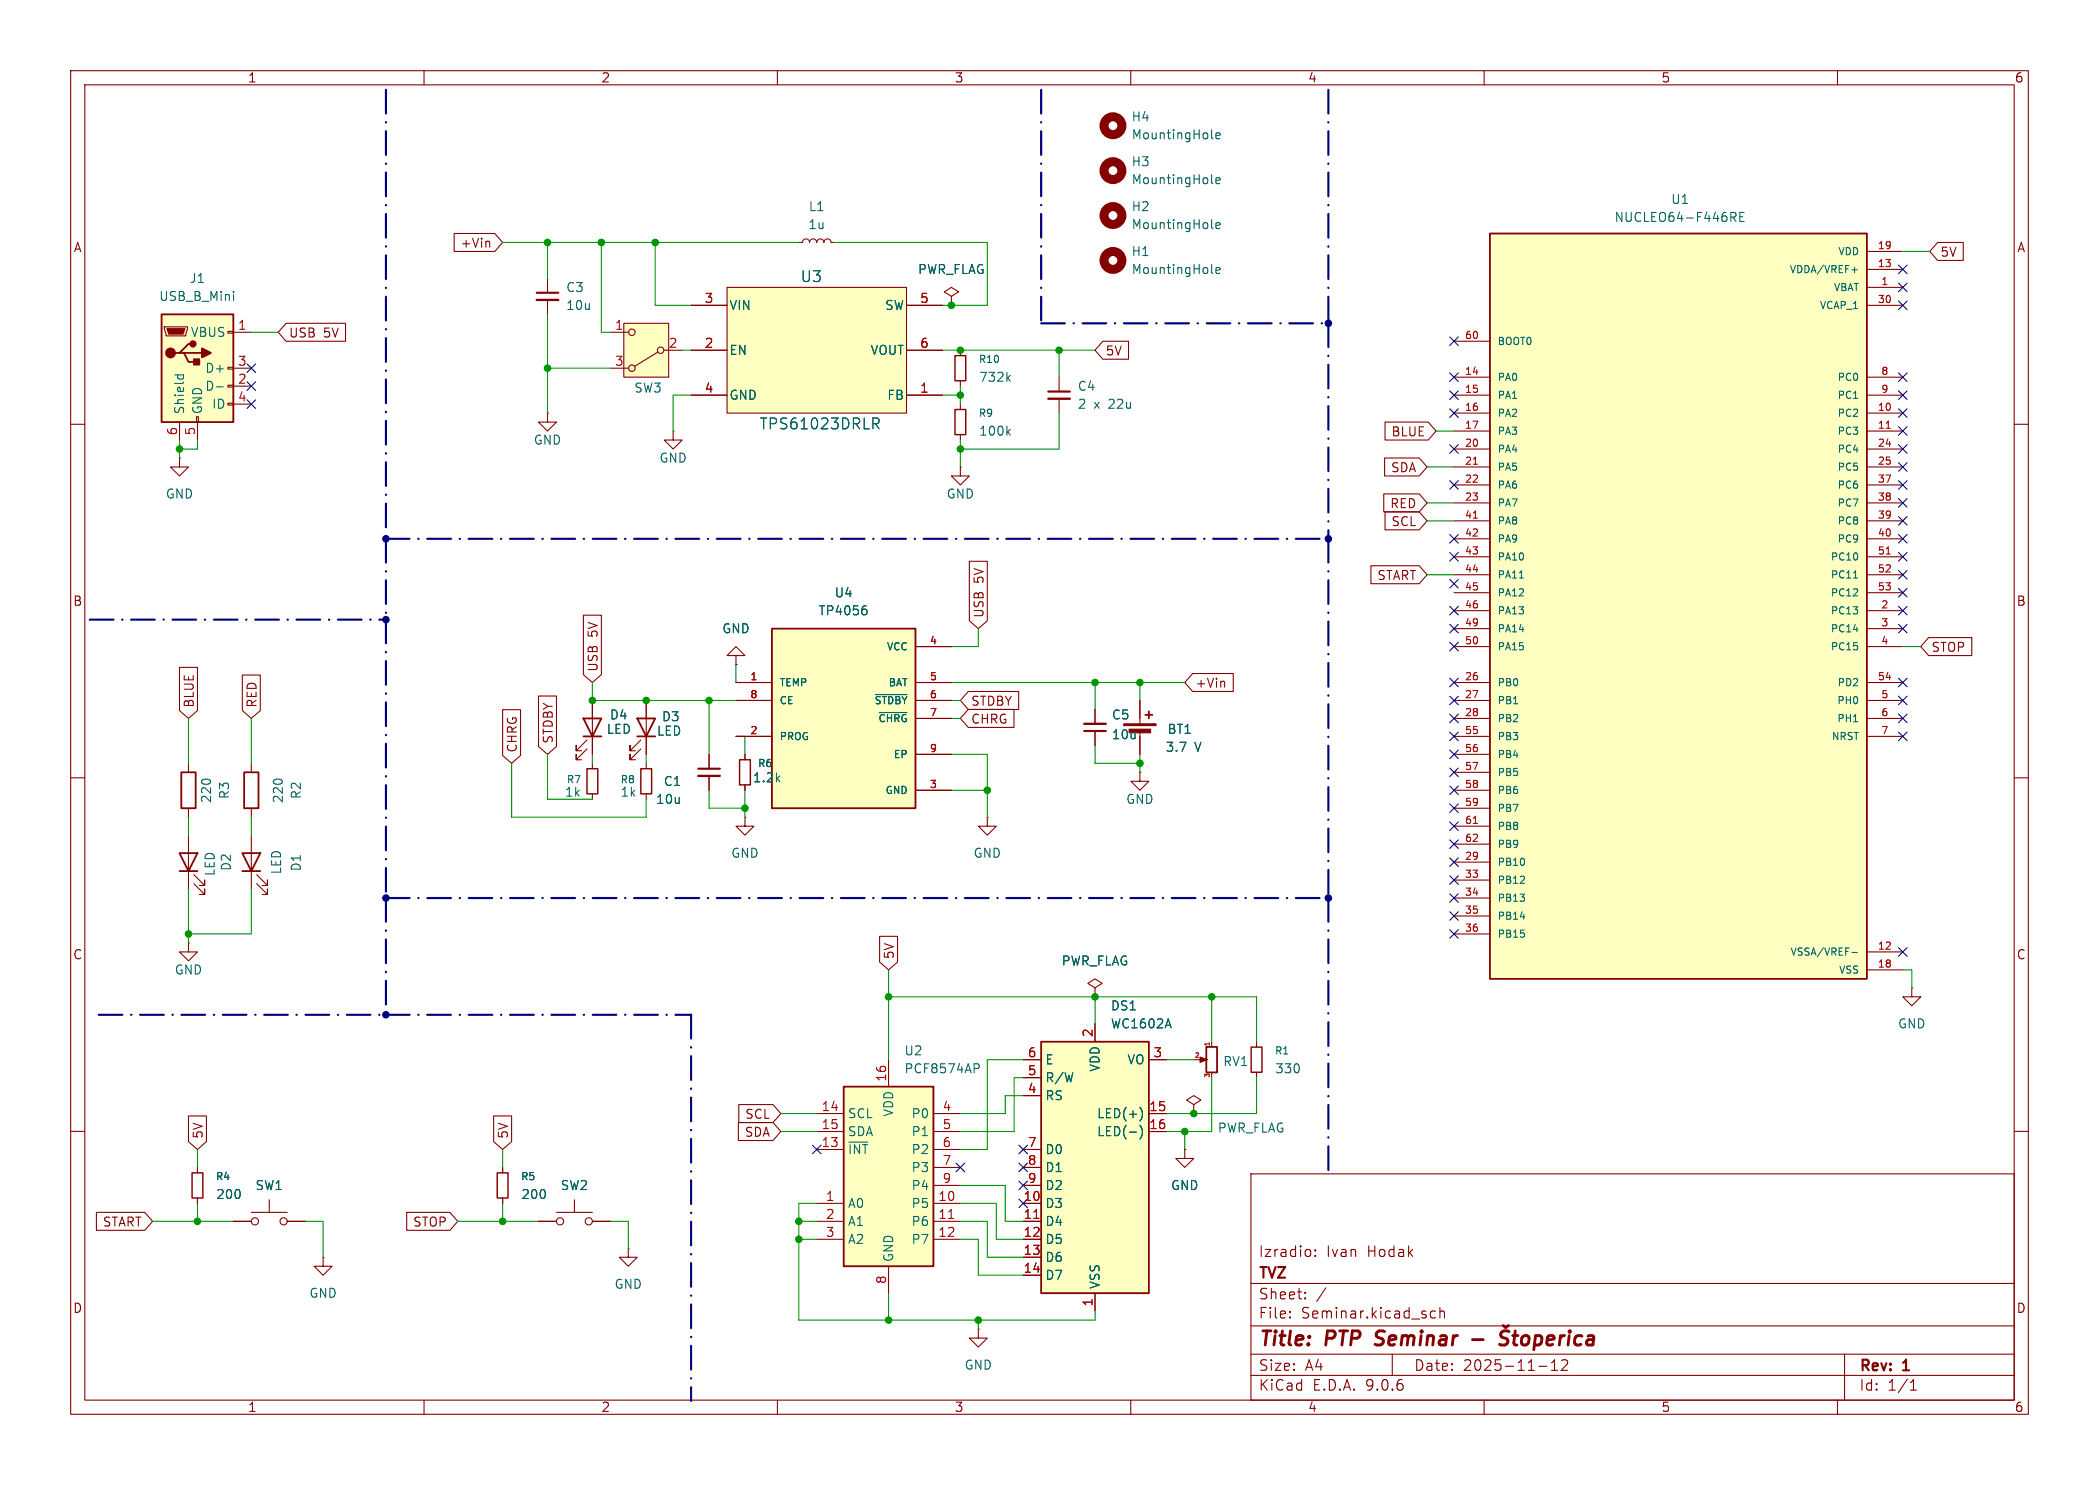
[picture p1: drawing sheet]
<svg xmlns="http://www.w3.org/2000/svg" width="297mm" height="210mm" viewBox="0 0 297 210" stroke-linecap="round" stroke-linejoin="round" font-family="sans-serif">
<g fill="none" stroke="#840000" stroke-width=".15">
<path d="M10 10h277v190h-277zM12 12h273v186h-273zM60 10v2M110 10v2M160 10v2M210 10v2M260 10v2M135.9 57.2v.7M10 60h2M135.9 61.5v.7M285 60h2M161.3 99.1v3.3"/>
<path d="M10 110h2M91.4 108v.7M91.4 112.3v.7M105.4 115.6v1.2h1.3l-1.3 1.3-1.3-1.3h1.3M105.4 115.6h.1M105.4 106.7v.7M105.4 111v.8M161.3 109.2v1.3h-1.3l1.3 1.3 1.3-1.3h-1.3M161.3 109.2h.1M161.3 103.4v3.3M285 110h2M177.8 147.3v.8"/>
<path d="M177.8 151.6v.8M10 160h2M177 166h108v32h-108zM185.4 176.8l.1 .2-.1 .6M186.1 177.6h.1l-.1 .1M186.1 177.6h-.1l.1 .1M186.1 176.8v.1M186.1 177.6v.1M186.1 176.8h.1l-.1 .1M186.1 176.8h-.1l.1 .1M285 160h2M60 198v2"/>
<path d="M110 198v2M160 198v2M177 194.5h108M177 191.5h108M177 187.5h108M177 181.5h108M182.5 186.3h.1l-.1 .1M182.5 186.3v.1M182.5 185.5v.1M182.5 185.5h.1l-.1 .1M184.7 183.6v.1M184.7 183.6h-.1l.1 .1"/>
<path d="M184.7 182.8v.1M184.7 182.8h-.1l.1 .1M187.6 182.1l-1.3 2M197 191.5v3M203.1 185.5l-.4-.1-.3 .3v.4l.1 .2 .2 .1 .4-.1M203.7 185.5a.37 .37 0 0 1 .7 .1v.8M203.7 184.9v1.5M210 198v2M217.7 193.2h1.2M219.5 193.8h.9M219.5 192.7l.5-.4v1.5M221 192.4l.2-.1 .5 .1a.41 .41 0 0 1 0 .5l-.8 .9h.9"/>
<path d="M260 198v2M261 191.5v6.5M270.3 196.6h.9M270.3 195.5l.4-.4v1.5"/>
</g>
<g fill="none" stroke="#840000" stroke-width=".4">
<path d="M194.6 190.1l.2 .1M194.9 188.4l-.2 .2 .1 .4M208.3 189.4h1.6M212.7 187.4l.3 .3 .5-.3M213.5 188.3a.85 .85 0 0 0-1 .1 .45 .45 0 0 0 .2 .8l.3 .1a.49 .49 0 0 1 .4 .5 .49 .49 0 0 1-.5 .4l-.7-.1M214 188.9h.8M214.4 188.2l-.2 1.7 .1 .2 .3 .1M215.4 189.1a.52 .52 0 0 1 .6-.2 .52 .52 0 0 1 .4 .4l-.1 .5a.55 .55 0 0 1-.5 .4 .55 .55 0 0 1-.5-.4zM217.3 189l.2-.1 .5 .1 .2 .3-.1 .5a.66 .66 0 0 1-1 .3M217.3 188.9l-.3 2M218.9 189.5l1-.1-.1-.4-.1-.1-.6 .1-.1 .2-.1 .7v.2l.2 .1 .6-.1M220.8 188.9l-.2 1.3"/>
<path d="M221.4 188.9a.59 .59 0 0 0-.6 .4M222 188.9l-.1 1.3M222.1 188.2l-.1 .1 .1 .1M222.1 188.2l.1 .1-.1 .1M222.1 188.2v.2M223.8 189a.66 .66 0 0 0-1 .3v.5l.1 .3 .2 .1 .6-.1M224.7 189l.2-.1 .6 .1v.2l-.1 1M225.5 189.4h-.7a.4 .4 0 0 0-.3 .4 .4 .4 0 0 0 .2 .4l.7-.1"/>
</g>
<path d="M135.1 57.9h1.6v3.6h-1.6zM90.7 108.7h1.5v3.6h-1.5zM104.6 107.4h1.6v3.6h-1.6zM177 148.1h1.6v3.5h-1.6z" fill="none" stroke="#840000" stroke-width=".2"/>
<path d="M142.6 61.1l.4 .4M143 60.7l-.5 .5" fill="none" stroke="#006464" stroke-width=".15"/>
<g fill="#840000" stroke="#840000" stroke-width=".15">
<path d="M159 102.4h4.6v.2h-4.6z"/>
<path d="M159.8 103.1h3v.5h-3z"/>
</g>
<path d="M162.1 101.1h1M162.6 100.6v1" fill="none" stroke="#840000" stroke-width=".25"/>
<path d="M88.3 45.7h6.3v7.6h-6.3z" fill="#ffffc2"/>
<g fill="none" stroke="#840000" stroke-width=".15">
<path d="M86.4 52.1h2.5M86.4 47h2.5M88.3 45.7h6.3v7.6h-6.3zM93.1 49.8l-3.3 2M94 49.5h2.5M91.4 99.1v7.6M90.7 105.9l-1.5 1.5v-.7v.7h.7M90.7 104.6l-1.5 1.6v-.8v.8h.7M168.9 156.2l1-.6-1-.7-1 .7 1 .6v1.3M168.9 157.5h.1M168.9 149.9h1M171.4 147.3v.7"/>
<path d="M171.4 151.8v.6"/>
<circle cx="89.4" cy="47" r=".46"/>
<circle cx="89.4" cy="52.1" r=".46"/>
<circle cx="93.5" cy="49.5" r=".46"/>
</g>
<path d="M90.2 101.6h2.5l-1.3 2.5zM90.2 104.1h2.5M170.7 148.1h1.5v3.6h-1.5z" fill="none" stroke="#840000" stroke-width=".25"/>
<circle cx="157.5" cy="30.5" r="1.27" fill="none" stroke="#840000" stroke-width="1.3"/>
<path d="M171.4 32.1l.2 .2M172 31.9l.6-.1v-.3h-.4l-.2 .2 .1 .6h.5" fill="none" stroke="#006464" stroke-width=".15"/>
<path d="M169.8 149.5l1 .4h-.2h.2l-1 .3z" fill="#840000" stroke="#840000" stroke-width=".15"/>
<path d="M171.1 147.5v.3" fill="none" stroke="#a90000" stroke-width=".15"/>
<path d="M119.4 153.7h12.7v25.4h-12.7z" fill="#ffffc2"/>
<path d="M82.5 101.6h2.6l-1.3 2.5zM82.5 104.1h2.6M119.4 153.7h12.7v25.4h-12.7z" fill="none" stroke="#840000" stroke-width=".25"/>
<g fill="none" stroke="#840000" stroke-width=".15">
<path d="M83.8 99.1v7.6M83.1 105.9l-1.6 1.5v-.7v.7h.8M83.1 104.6l-1.6 1.6v-.8v.8h.8M139.7 115.6v1.2h1.3l-1.3 1.3-1.3-1.3h1.3M139.7 115.6h.1M154.9 100.3v2.1M154.9 103.4v2M154.9 139.7l1.1-.6-1.1-.7-1 .7 1 .6v1.3M115.6 157.5h3.8M125.7 149.9v3.8M132.1 157.5h3.8M154.9 141h.1"/>
<path d="M71.1 165.1v.8M71.1 169.4v.8M76.2 172.7h2.5M78.7 171.5h5.1M81.3 169.7v1.8M83.8 172.7h2.6M88.9 176.5v1.3h1.3l-1.3 1.3-1.3-1.3h1.3M88.9 176.5h.1M115.6 160h3.8M115.6 162.6h3.8M115.6 170.2h3.8M115.6 172.7h3.8"/>
<path d="M115.6 175.3h3.8M125.7 179.1v3.8M132.1 160h3.8M132.1 162.6h3.8M132.1 170.2h3.8M132.1 172.7h3.8M132.1 175.3h3.8M132.1 165.1h3.8M132.1 167.6h3.8M138.4 188v1.2h1.3l-1.3 1.3-1.2-1.3h1.2M138.4 188h.1"/>
<circle cx="79.2" cy="172.7" r=".51"/>
<circle cx="83.3" cy="172.7" r=".51"/>
</g>
<path d="M134.2 172.3h.8" fill="none" stroke="#a90000" stroke-width=".15"/>
<path d="M137.8 150.4h.5l.3 .3-.2 .3-.6 .1" fill="none" stroke="#006464" stroke-width=".15"/>
<path d="M70.4 165.9h1.5v3.5h-1.5z" fill="none" stroke="#840000" stroke-width=".2"/>
<path d="M153.4 103.4h3.1" fill="none" stroke="#840000" stroke-width=".3"/>
<path d="M153.4 102.4h3.1" fill="none" stroke="#840000" stroke-width=".33"/>
<path d="M147.3 147.3h15.3v35.6h-15.3z" fill="#ffffc2"/>
<path d="M147.3 147.3h15.3v35.6h-15.3z" fill="none" stroke="#840000" stroke-width=".25"/>
<g fill="none" stroke="#840000" stroke-width=".15">
<path d="M135.9 49.5v.8M135.9 53.8v.8M149.9 53.3v2.1M149.9 56.4v2M83.8 108v.7M83.8 112.3v.7M270.5 139.7v1.3h1.3l-1.3 1.2-1.3-1.2h1.3M270.5 139.7h.1M144.8 149.9h2.5M144.8 152.4h2.5M144.8 154.9h2.5M154.9 144.8v2.5"/>
<path d="M162.6 149.9h2.5M162.6 157.5h2.5M27.9 165.1v.8M27.9 169.4v.8M33 172.7h2.6M35.6 171.5h5M38.1 169.7v1.8M40.6 172.7h2.6M45.7 177.8v1.3h1.3l-1.3 1.2-1.3-1.2h1.3M45.7 177.8h.1M144.8 162.6h2.5M144.8 165.1h2.5"/>
<path d="M144.8 167.6h2.5M144.8 170.2h2.5M144.8 172.7h2.5M144.8 175.3h2.5M144.8 177.8h2.5M162.6 160h2.5M167.6 162.6v1.2h1.3l-1.3 1.3-1.2-1.3h1.2M167.6 162.6h.1M144.8 180.3h2.5M154.9 182.9v2.5"/>
<circle cx="36.1" cy="172.7" r=".51"/>
<circle cx="40.1" cy="172.7" r=".51"/>
</g>
<path d="M146.3 172.3h.7" fill="none" stroke="#a90000" stroke-width=".15"/>
<path d="M171.4 38.5l.2 .2M172 38.3l.6-.2v-.2l-.4-.1-.2 .2 .1 .6h.5M142.6 53.4l.4 .5M143 53.1l-.5 .5M161.3 156.6a1.46 1.46 0 0 1 0 1.9M161.3 159.1a1.46 1.46 0 0 1 0 2" fill="none" stroke="#006464" stroke-width=".15"/>
<path d="M135.1 50.3h1.6v3.5h-1.6zM83.1 108.7h1.5v3.6h-1.5zM27.2 165.9h1.5v3.5h-1.5z" fill="none" stroke="#840000" stroke-width=".2"/>
<circle cx="157.5" cy="36.8" r="1.27" fill="none" stroke="#840000" stroke-width="1.3"/>
<path d="M148.3 55.4h3.1" fill="none" stroke="#840000" stroke-width=".3"/>
<path d="M148.3 56.4h3.1" fill="none" stroke="#840000" stroke-width=".33"/>
<path d="M109.2 88.9h20.3v25.4h-20.3z" fill="#ffffc2"/>
<path d="M109.2 88.9h20.3v25.4h-20.3zM25.7 109.2h2v5.1h-2zM34.5 109.2h2.1v5.1h-2.1zM25.4 120.7h2.5l-1.2 2.5zM25.4 123.2h2.5M34.3 120.7h2.5l-1.2 2.5zM34.3 123.2h2.5" fill="none" stroke="#840000" stroke-width=".25"/>
<g fill="none" stroke="#840000" stroke-width=".15">
<path d="M134.6 41.9l1-.6-1-.7-1 .7 1 .6v1.3M134.6 43.2h.1M104.1 92.7h1.3l-1.3-1.3-1.2 1.3h1.2v1.3M104.1 94h.1M104.1 96.5h5.1M104.1 99.1h5.1M129.5 96.5h5.1M129.5 99.1h5.1M129.5 91.4h5.1M26.7 108v1.2M26.7 114.3v1.3M26.7 118.1v7.6"/>
<path d="M35.6 108v1.2M35.6 114.3v1.3M35.6 118.1v7.6M104.1 104.1h5.1M129.5 101.6h5.1M129.5 106.7h5.1M129.5 111.8h5.1M26.7 133.4v1.2h1.2l-1.2 1.3-1.3-1.3h1.3M26.7 133.4h.1M27.4 125l1.6 1.5v-.8v.8h-.8M27.4 123.7l1.6 1.5v-.7v.7h-.8M36.3 125l1.5 1.5v-.8v.8h-.7"/>
<path d="M36.3 123.7l1.5 1.5v-.7v.7h-.7"/>
</g>
<path d="M171.4 19.4l.2 .2M172 19.2l.6-.1v-.3h-.4l-.2 .2 .1 .6h.5M171.4 25.8l.2 .2M172 25.6l.6-.2v-.2l-.4-.1-.2 .2 .1 .6h.5M122.3 85.7h.3M122.4 86.2l.3 .2v.3l-.3 .2M123.9 98.2h4.4M124.4 100.8h3.9" fill="none" stroke="#006464" stroke-width=".15"/>
<g fill="none" stroke="#840000" stroke-width="1.3">
<circle cx="157.5" cy="17.8" r="1.27"/>
<circle cx="157.5" cy="24.1" r="1.27"/>
</g>
<path d="M210.8 33h53.4v105.4h-53.4z" fill="#ffffc2"/>
<path d="M210.8 33h53.4v105.4h-53.4z" fill="none" stroke="#840000" stroke-width=".25"/>
<g fill="none" stroke="#840000" stroke-width=".15">
<path d="M113 34.3h.5a.51 .51 0 0 1 .5-.5 .51 .51 0 0 1 .6 .5 .51 .51 0 0 1 .5-.5 .51 .51 0 0 1 .5 .5 .51 .51 0 0 1 .5-.5 .51 .51 0 0 1 .5 .5 .51 .51 0 0 1 .5-.5 .51 .51 0 0 1 .5 .5h.5M264.2 35.6h5M264.2 38.1h5M77.5 58.4v1.3h1.2l-1.2 1.3-1.3-1.3h1.3M77.5 58.4h.1M205.7 48.3h5.1M205.7 53.3h5.1M205.7 55.9h5.1M205.7 58.4h5.1M264.2 40.6h5M264.2 43.2h5M264.2 53.3h5"/>
<path d="M264.2 55.9h5M264.2 58.4h5M95.2 61v1.2h1.3l-1.3 1.3-1.2-1.3h1.2M95.2 61h.1M205.7 61h5.1M205.7 63.5h5.1M205.7 66h5.1M205.7 68.6h5.1M205.7 71.1h5.1M205.7 73.7h5.1M205.7 76.2h5.1M205.7 78.7h5.1"/>
<path d="M264.2 61h5M264.2 63.5h5M264.2 66h5M264.2 68.6h5M264.2 71.1h5M264.2 73.7h5M264.2 76.2h5M264.2 78.7h5M205.7 81.3h5.1M205.7 83.8h5.1M205.7 86.4h5.1M205.7 88.9h5.1"/>
<path d="M205.7 91.4h5.1M205.7 96.5h5.1M205.7 99.1h5.1M264.2 81.3h5M264.2 83.8h5M264.2 86.4h5M264.2 88.9h5M264.2 91.4h5M264.2 96.5h5M264.2 99.1h5M205.7 104.1h5.1M205.7 101.6h5.1"/>
<path d="M205.7 106.7h5.1M205.7 109.2h5.1M205.7 111.8h5.1M205.7 114.3h5.1M205.7 116.8h5.1M205.7 119.4h5.1M264.2 104.1h5M264.2 101.6h5M205.7 121.9h5.1M205.7 124.5h5.1M205.7 127h5.1M205.7 129.5h5.1"/>
<path d="M205.7 132.1h5.1M264.2 134.6h5M264.2 137.2h5"/>
</g>
<path d="M244.9 30h.5l.2 .3-.1 .3-.6 .1M245.2 30.7l.4 .6M246.2 30.6h.4M246.8 30h-.6v1.3h.6M262 38.2h.8M214.2 99.5h.5M215 81.7h.6M262.3 81.7h.6M262.3 102.1h.6M215.1 129.7h.7M262 134.7h.8" fill="none" stroke="#006464" stroke-width=".15"/>
<path d="M208.5 65.7h.6M208.5 73.3h.6M266.9 60.6h.6M266.9 78.4h.6M208.5 116.5h.6" fill="none" stroke="#a90000" stroke-width=".15"/>
<path d="M102.9 40.6h25.4v17.8h-25.4z" fill="#ffffc2"/>
<path d="M77.5 39.4v2M77.5 42.4v2.1M97.8 43.2h5.1M97.8 49.5h5.1M97.8 55.9h5.1M102.9 40.6h25.4v17.8h-25.4zM128.3 43.2h5M128.3 49.5h5M128.3 55.9h5M135.9 66v1.3h1.3l-1.3 1.3-1.3-1.3h1.3M135.9 66h.1" fill="none" stroke="#840000" stroke-width=".15"/>
<path d="M123.5 59.1h.6a.41 .41 0 0 1 .3 .4 .41 .41 0 0 1-.3 .4h-.6M123.9 59.9l.5 .7" fill="none" stroke="#006464" stroke-width=".15"/>
<path d="M75.9 41.4h3.1" fill="none" stroke="#840000" stroke-width=".3"/>
<path d="M75.9 42.4h3.1" fill="none" stroke="#840000" stroke-width=".33"/>
<path d="M22.9 44.5h10.1v15.2h-10.1z" fill="#ffffc2"/>
<path d="M22.9 44.5h10.1v15.2h-10.1zM25.4 49.9h.6l.7 1.3h1.2M26 49.9h2.6M27.3 48.6h-.6l-1.3 1.3h-.6" fill="none" stroke="#840000" stroke-width=".25"/>
<g fill="none" stroke="#840000" stroke-width=".15">
<path d="M64.3 33h5.7l1.1 1.3-1.1 1.3h-5.7zM69.1 34.1l.2 .2v.7M274.2 34.3h3.6v2.5h-3.6l-1.2-1.2zM23.2 46.2h3.3v.3l-.2 1h-2.8zM25.4 59.7v2.5M27.8 58.9h.3v.8h-.3zM27.9 59.7v2.5M32.3 46.9h.7v.2h-.7zM32.3 51.9h.7v.3h-.7zM32.3 54.5h.7v.2h-.7zM32.3 57h.7v.3h-.7zM33 47h2.6"/>
<path d="M33 52.1h2.6M33 54.6h2.6M33 57.2h2.6M40.5 45.7h8.4v2.6h-8.4l-1.1-1.3zM97.8 43.2h5.1M97.8 49.5h5.1M97.8 55.9h5.1M128.3 43.2h5M128.3 49.5h5M128.3 55.9h5M134.6 43.2h.1M156.1 48.3h3.6v2.5h-3.6l-1.2-1.3z"/>
<path d="M196 59.7h6.1l1.1 1.3-1.1 1.2h-6.1zM25.4 64.8v1.2h1.3l-1.3 1.3-1.3-1.3h1.3M25.4 64.8h.1M137.2 79.4h2.5v8.4l-1.3 1.1-1.2-1.1zM195.8 69.8h5l1.1 1.3-1.1 1.3h-5zM195.9 64.8h4.9l1.1 1.2-1.1 1.3h-4.9zM196 72.4h4.8l1.1 1.3-1.1 1.2h-4.8zM25.4 94.4h2.5v6.1l-1.2 1.1-1.3-1.1zM34.3 95.5h2.5v5l-1.2 1.1-1.3-1.1zM76.2 98.4h2.5v7.2l-1.2 1.1-1.3-1.1zM82.5 87h2.6v8.4l-1.3 1.1-1.3-1.1zM83.8 99.1v2.5"/>
<path d="M91.4 99.1v2.5M104.1 94h.1M104.1 96.5h5.1M104.1 99.1h5.1M129.5 96.5h5.1M129.5 99.1h5.1M129.5 91.4h5.1M137 97.8h7.1v2.5h-7.1l-1.1-1.2zM161.3 99.1v2.5M168.8 95.2h5.7v2.6h-5.7l-1.2-1.3zM173.1 96.3l.2 .2v.7M194 80h6.8l1.1 1.3-1.1 1.3h-6.8z"/>
<path d="M272.9 90.2h6.1v2.5h-6.1l-1.1-1.3zM71.1 100.4h2.6v6.4l-1.3 1.2-1.3-1.2zM83.8 104.1v2.6M91.4 104.1v2.6M100.3 106.7v2M100.3 109.7v2.1M104.1 104.1h5.1M105.4 106.7v.7M105.4 111v.8M129.5 101.6h5.1M129.5 106.7h5.1M129.5 111.8h5.1"/>
<path d="M137 100.3h6.5v2.6h-6.5l-1.1-1.3zM154.9 100.3v2.1M154.9 103.4v2M161.3 104.1v2.6M124.5 132.4h2.5v3.6l-1.3 1.2-1.2-1.2zM26.7 157.8h2.5v3.6l-1.3 1.2-1.2-1.2zM69.8 157.8h2.6v3.6l-1.3 1.2-1.3-1.2zM104.5 158.7h4.9l1.1 1.3-1.1 1.3h-4.9zM104.5 156.2h4.9l1.1 1.3-1.1 1.3h-4.9zM144.8 149.9h2.5M144.8 152.4h2.5M144.8 154.9h2.5"/>
<path d="M154.9 141h.1M154.9 144.8v2.5M162.6 149.9h2.5M162.6 157.5h2.5M13.6 171.4h6.9l1.1 1.3-1.1 1.3h-6.9zM27.9 165.1v.8M27.9 169.4v.8M33 172.7h2.6M40.6 172.7h2.6M57.5 171.4h6.2l1.1 1.3-1.1 1.3h-6.2zM71.1 165.1v.8M71.1 169.4v.8"/>
<path d="M76.2 172.7h2.5M83.8 172.7h2.6M144.8 162.6h2.5M144.8 165.1h2.5M144.8 167.6h2.5M144.8 170.2h2.5M144.8 172.7h2.5M144.8 175.3h2.5M144.8 177.8h2.5M162.6 160h2.5M167.6 162.6h.1M144.8 180.3h2.5"/>
<path d="M154.9 182.9v2.5"/>
</g>
<path d="M23.6 46.5h2.6l-.3 .7h-2z" fill="#840000" stroke="#840000" stroke-width=".15"/>
<g fill="#840000" stroke="#840000" stroke-width=".25">
<path d="M27.4 50.8h.8v.8h-.8z"/>
<path d="M28.6 49.3l1.2 .6-1.2 .6z"/>
<circle cx="24.1" cy="49.9" r=".63"/>
<circle cx="27.3" cy="48.6" r=".38"/>
</g>
<g fill="none" stroke="#006464" stroke-width=".15">
<path d="M24.7 53h1.3M25.2 53l-.1 .4M25.9 53l.1 .4M30.6 54.7h1M33.1 41.2v.1M33.1 41.6v.9M123.5 59.1h.6a.41 .41 0 0 1 .3 .4 .41 .41 0 0 1-.3 .4h-.6M123.9 59.9l.5 .7M122.3 85.7h.3M122.4 86.2l.3 .2v.3l-.3 .2M123.9 98.2h4.4M124.4 100.8h3.9"/>
<path d="M161.3 156.6a1.46 1.46 0 0 1 0 1.9M161.3 159.1a1.46 1.46 0 0 1 0 2"/>
</g>
<path d="M98.8 108.7h3.1" fill="none" stroke="#840000" stroke-width=".3"/>
<path d="M98.8 109.7h3.1" fill="none" stroke="#840000" stroke-width=".33"/>
<g fill="none" stroke="#000084" stroke-width=".3" stroke-dasharray="3.4 1.2 .1 1.2">
<path d="M54.6 12.7v63.5M147.3 12.7v33M188 12.7v33M147.3 45.7h40.7M188 45.7v30.5M54.6 76.2v11.4M54.6 76.2h133.4M188 76.2v50.8M12.7 87.6h41.9M54.6 87.6v39.4M54.6 127h133.4M54.6 127v16.5"/>
<path d="M188 127v39.4M14 143.5h40.6M54.6 143.5h43.2M97.8 143.5v54.6"/>
</g>
<g fill="none" stroke="#009600" stroke-width=".15">
<path d="M71.1 34.3h41.9M77.5 34.3v5.1M85.1 34.3v12.7h1.3M92.7 34.3v8.9h5.1M118.1 34.3h21.6v8.9h-6.4M269.2 35.6h3.8M35.6 47h3.8M77.5 44.5v13.9M77.5 52.1h8.9M96.5 49.5h1.3M97.8 55.9h-2.6v5.1M133.3 49.5h21.6"/>
<path d="M133.3 55.9h2.6M135.9 54.6v2.6M149.9 49.5v3.8M149.9 58.4v5.1h-14M25.4 62.2v2.6M27.9 62.2v1.3h-2.5M135.9 62.2v3.8M201.9 73.7h3.8M201.9 71.1h3.8M201.9 66h3.8M203.2 61h2.5M83.8 96.5v2.6h20.3"/>
<path d="M100.3 99.1v7.6M104.1 94v2.5M134.6 96.5h33M134.6 99.1h1.3M138.4 88.9v2.5h-3.8M154.9 96.5v3.8M161.3 96.5v2.6M201.9 81.3h3.8M269.2 91.4h2.6M26.7 101.6v6.4M26.7 115.6v2.5M35.6 101.6v6.4"/>
<path d="M35.6 115.6v2.5M72.4 108v7.6h19v-2.6M77.5 106.7v6.3h6.3M83.8 106.7v1.3M91.4 106.7v1.3M100.3 111.8v2.5h5.1M104.1 104.1h1.3v2.6M105.4 111.8v3.8M134.6 106.7h5.1v8.9M134.6 101.6h1.3M134.6 111.8h5.1M154.9 105.4v2.6h6.4"/>
<path d="M161.3 106.7v2.5M26.7 125.7v7.7M35.6 125.7v6.4h-8.9M125.7 137.2v12.7M269.2 137.2h1.3v2.5M110.5 157.5h5.1M125.7 141h52.1v6.3M144.8 152.4h-1.3v7.6h-7.6M144.8 154.9h-2.6v2.6h-6.3M144.8 149.9h-5.1v12.7h-3.8M154.9 141v3.8M165.1 149.9h3.8"/>
<path d="M171.4 152.4v7.6h-6.3M171.4 141v6.3M177.8 152.4v5.1h-12.7M21.6 172.7h11.4M27.9 162.6v2.5M27.9 170.2v2.5M43.2 172.7h2.5v5.1M64.8 172.7h11.4M71.1 162.6v2.5M71.1 170.2v2.5M86.4 172.7h2.5v3.8M110.5 160h5.1"/>
<path d="M113 172.7h2.6M113 175.3h2.6M115.6 170.2h-2.6v16.5h41.9v-1.3M135.9 172.7h3.8v5.1h5.1M135.9 167.6h6.3v5.1h2.6M135.9 175.3h2.5v5h6.4M135.9 170.2h5.1v5.1h3.8M167.6 160v2.6M125.7 182.9v3.8M138.4 186.7v1.3"/>
</g>
<g fill="none" stroke="#000084" stroke-width=".15">
<path d="M268.6 37.5l1.2 1.2M269.8 37.5l-1.2 1.2M35 51.5l1.2 1.2M35 54l1.2 1.2M35 56.5l1.2 1.3M36.2 51.5l-1.2 1.2M36.2 54l-1.2 1.2M36.2 56.5l-1.2 1.3M205.1 52.7l1.2 1.2M205.1 47.7l1.2 1.2M205.1 55.3l1.2 1.2M205.1 57.8l1.2 1.2"/>
<path d="M206.3 52.7l-1.2 1.2M206.3 47.7l-1.2 1.2M206.3 55.3l-1.2 1.2M206.3 57.8l-1.2 1.2M268.6 42.6l1.2 1.2M268.6 40l1.2 1.2M268.6 52.7l1.2 1.2M268.6 55.3l1.2 1.2M268.6 57.8l1.2 1.2M269.8 40l-1.2 1.2M269.8 42.6l-1.2 1.2M269.8 52.7l-1.2 1.2"/>
<path d="M269.8 55.3l-1.2 1.2M269.8 57.8l-1.2 1.2M205.1 78.1l1.2 1.2M205.1 62.9l1.2 1.2M205.1 68l1.2 1.2M205.1 75.6l1.2 1.2M206.3 78.1l-1.2 1.2M206.3 62.9l-1.2 1.2M206.3 68l-1.2 1.2M206.3 75.6l-1.2 1.2M268.6 75.6l1.2 1.2M268.6 68l1.2 1.2"/>
<path d="M268.6 70.5l1.2 1.2M268.6 78.1l1.2 1.2M268.6 73.1l1.2 1.2M268.6 65.4l1.2 1.2M268.6 62.9l1.2 1.2M268.6 60.4l1.2 1.2M269.8 75.6l-1.2 1.2M269.8 60.4l-1.2 1.2M269.8 62.9l-1.2 1.2M269.8 68l-1.2 1.2M269.8 70.5l-1.2 1.2M269.8 78.1l-1.2 1.2"/>
<path d="M269.8 73.1l-1.2 1.2M269.8 65.4l-1.2 1.2M205.1 81.9l1.2 1.3M205.1 85.8l1.2 1.2M205.1 98.5l1.2 1.2M205.1 95.9l1.2 1.2M205.1 90.8l1.2 1.2M205.1 88.3l1.2 1.2M206.3 81.9l-1.2 1.3M206.3 85.8l-1.2 1.2M206.3 98.5l-1.2 1.2M206.3 95.9l-1.2 1.2"/>
<path d="M206.3 90.8l-1.2 1.2M206.3 88.3l-1.2 1.2M268.6 85.8l1.2 1.2M268.6 88.3l1.2 1.2M268.6 95.9l1.2 1.2M268.6 98.5l1.2 1.2M268.6 83.2l1.2 1.2M268.6 80.7l1.2 1.2M269.8 85.8l-1.2 1.2M269.8 88.3l-1.2 1.2M269.8 95.9l-1.2 1.2M269.8 98.5l-1.2 1.2"/>
<path d="M269.8 83.2l-1.2 1.2M269.8 80.7l-1.2 1.2M205.1 101l1.2 1.2M205.1 103.5l1.2 1.2M205.1 118.8l1.2 1.2M205.1 116.2l1.2 1.2M205.1 106.1l1.2 1.2M205.1 108.6l1.2 1.2M205.1 113.7l1.2 1.2M205.1 111.2l1.2 1.2M206.3 106.1l-1.2 1.2M206.3 101l-1.2 1.2"/>
<path d="M206.3 103.5l-1.2 1.2M206.3 118.8l-1.2 1.2M206.3 116.2l-1.2 1.2M206.3 108.6l-1.2 1.2M206.3 113.7l-1.2 1.2M206.3 111.2l-1.2 1.2M268.6 103.5l1.2 1.2M268.6 101l1.2 1.2M269.8 103.5l-1.2 1.2M269.8 101l-1.2 1.2M205.1 128.9l1.2 1.2M205.1 131.5l1.2 1.2"/>
<path d="M205.1 121.3l1.2 1.2M205.1 123.9l1.2 1.2M205.1 126.4l1.2 1.2M206.3 128.9l-1.2 1.2M206.3 131.5l-1.2 1.2M206.3 121.3l-1.2 1.2M206.3 123.9l-1.2 1.2M206.3 126.4l-1.2 1.2M268.6 134l1.2 1.2M269.8 134l-1.2 1.2M115 162l1.2 1.2M116.2 162l-1.2 1.2"/>
<path d="M135.3 164.5l1.2 1.2M136.5 164.5l-1.2 1.2M144.2 164.5l1.2 1.2M144.2 167l1.2 1.2M144.2 162l1.2 1.2M144.2 169.6l1.2 1.2M145.4 164.5l-1.2 1.2M145.4 167l-1.2 1.2M145.4 162l-1.2 1.2M145.4 169.6l-1.2 1.2"/>
</g>
<path d="M146.3 172.3h.7" fill="none" stroke="#a90000" stroke-width=".15"/>
<g fill="#000084" stroke="#000084" stroke-width=".15">
<circle cx="188" cy="127" r=".46"/>
<circle cx="188" cy="45.7" r=".46"/>
<circle cx="188" cy="76.2" r=".46"/>
<circle cx="54.6" cy="143.5" r=".46"/>
<circle cx="54.6" cy="87.6" r=".46"/>
<circle cx="54.6" cy="127" r=".46"/>
<circle cx="54.6" cy="76.2" r=".46"/>
</g>
<g fill="#009600" stroke="#009600" stroke-width=".15">
<circle cx="161.3" cy="108" r=".46"/>
<circle cx="167.6" cy="160" r=".46"/>
<circle cx="135.9" cy="55.9" r=".46"/>
<circle cx="135.9" cy="49.5" r=".46"/>
<circle cx="134.6" cy="43.2" r=".46"/>
<circle cx="149.9" cy="49.5" r=".46"/>
<circle cx="135.9" cy="63.5" r=".46"/>
<circle cx="154.9" cy="96.5" r=".46"/>
<circle cx="139.7" cy="111.8" r=".46"/>
<circle cx="161.3" cy="96.5" r=".46"/>
<circle cx="154.9" cy="141" r=".46"/>
<circle cx="171.4" cy="141" r=".46"/>
<circle cx="168.9" cy="157.5" r=".46"/>
<circle cx="105.4" cy="114.3" r=".46"/>
<circle cx="125.7" cy="141" r=".46"/>
<circle cx="100.3" cy="99.1" r=".46"/>
<circle cx="25.4" cy="63.5" r=".46"/>
<circle cx="77.5" cy="34.3" r=".46"/>
<circle cx="77.5" cy="52.1" r=".46"/>
<circle cx="83.8" cy="99.1" r=".46"/>
<circle cx="26.7" cy="132.1" r=".46"/>
<circle cx="27.9" cy="172.7" r=".46"/>
<circle cx="125.7" cy="186.7" r=".46"/>
<circle cx="138.4" cy="186.7" r=".46"/>
<circle cx="71.1" cy="172.7" r=".46"/>
<circle cx="113" cy="175.3" r=".46"/>
<circle cx="113" cy="172.7" r=".46"/>
<circle cx="91.4" cy="99.1" r=".46"/>
<circle cx="92.7" cy="34.3" r=".46"/>
<circle cx="85.1" cy="34.3" r=".46"/>
</g>
<g font-size="2.8" fill="#840000">
<text x="178" y="190.9">Title:</text>
<text x="187.7" y="190.9">PTP</text>
<text x="195.5" y="190.9">Seminar</text>
</g>
<g font-size="2.1" fill="#006464">
<text x="113.2" y="40.1">U3</text>
<text x="107.4" y="60.9">TPS61023DRLR</text>
</g>
<g font-size="2.1" fill="#840000">
<text x="178" y="178">Izradio:</text>
<text x="187.7" y="178">Ivan</text>
<text x="193.5" y="178">Hodak</text>
<text x="178" y="184">Sheet:</text>
<text x="178" y="181.2">TVZ</text>
<text x="178" y="186.7">File:</text>
<text x="184.1" y="186.7">Seminar.kicad_sch</text>
<text x="178" y="196.9">KiCad</text>
<text x="178" y="194.1">Size:</text>
<text x="184.7" y="194.1">A4</text>
<text x="185.7" y="196.9">E.D.A.</text>
<text x="193.3" y="196.9">9.0.6</text>
<text x="200" y="194.1">Date:</text>
<text x="207" y="194.1">2025-11-12</text>
<text x="263" y="194.3">Rev:</text>
<text x="263" y="196.9">Id:</text>
<text x="267.1" y="196.9">1/1</text>
<text x="269.4" y="194.3">1</text>
</g>
<g font-size="1.8" fill="#840000">
<text x="35" y="11.9">1</text>
<text x="85" y="11.9">2</text>
<text x="135" y="11.9">3</text>
<text x="185" y="11.9">4</text>
<text x="235" y="11.9">5</text>
<text x="285" y="11.9">6</text>
<text x="10.3" y="35.9">A</text>
<text x="65.1" y="35.2">+Vin</text>
<text x="285.3" y="35.9">A</text>
<text x="274.5" y="36.5">5V</text>
<text x="40.8" y="47.9">USB</text>
<text x="45.8" y="47.9">5V</text>
<text x="156.4" y="50.5">5V</text>
<text x="196.8" y="61.9">BLUE</text>
<text x="196.7" y="67">SDA</text>
<text x="196.6" y="72.1">RED</text>
<text x="196.8" y="74.6">SCL</text>
<text x="139.4" y="82.5" transform="rotate(-90 139.4 82.5)">5V</text>
<text x="194.8" y="82.2">START</text>
<text x="10.3" y="85.9">B</text>
<text x="139.4" y="87.5" transform="rotate(-90 139.4 87.5)">USB</text>
<text x="285.3" y="85.9">B</text>
<text x="84.8" y="95.1" transform="rotate(-90 84.8 95.1)">USB</text>
<text x="84.8" y="90.1" transform="rotate(-90 84.8 90.1)">5V</text>
<text x="273.2" y="92.4">STOP</text>
<text x="27.6" y="100.2" transform="rotate(-90 27.6 100.2)">BLUE</text>
<text x="36.5" y="100.2" transform="rotate(-90 36.5 100.2)">RED</text>
<text x="137.3" y="100">STDBY</text>
<text x="169.1" y="97.5">+Vin</text>
<text x="73.3" y="106.5" transform="rotate(-90 73.3 106.5)">CHRG</text>
<text x="78.4" y="105.3" transform="rotate(-90 78.4 105.3)">STDBY</text>
<text x="137.3" y="102.6">CHRG</text>
<text x="10.3" y="135.9">C</text>
<text x="126.7" y="135.7" transform="rotate(-90 126.7 135.7)">5V</text>
<text x="285.3" y="135.9">C</text>
<text x="28.9" y="161.1" transform="rotate(-90 28.9 161.1)">5V</text>
<text x="72.1" y="161.1" transform="rotate(-90 72.1 161.1)">5V</text>
<text x="105.3" y="161">SDA</text>
<text x="105.4" y="158.4">SCL</text>
<text x="14.5" y="173.7">START</text>
<text x="58.4" y="173.7">STOP</text>
<text x="10.3" y="185.9">D</text>
<text x="285.3" y="185.9">D</text>
<text x="35" y="199.9">1</text>
<text x="85" y="199.9">2</text>
<text x="135" y="199.9">3</text>
<text x="185" y="199.9">4</text>
<text x="235" y="199.9">5</text>
<text x="285" y="199.9">6</text>
</g>
<g font-size="1.8" fill="#006464">
<text x="160" y="17.4">H4</text>
<text x="160" y="19.9">MountingHole</text>
<text x="160" y="23.7">H3</text>
<text x="160" y="26.3">MountingHole</text>
<text x="236.4" y="29.1">U1</text>
<text x="114.3" y="32.6">1u</text>
<text x="114.3" y="30.1">L1</text>
<text x="160" y="30.1">H2</text>
<text x="160" y="32.6">MountingHole</text>
<text x="228.4" y="31.6">NUCLEO64-F446RE</text>
<text x="26.7" y="40.2">J1</text>
<text x="80" y="41.5">C3</text>
<text x="129.8" y="39">PWR_FLAG</text>
<text x="160" y="36.4">H1</text>
<text x="160" y="39">MountingHole</text>
<text x="22.4" y="42.8">USB_B_Mini</text>
<text x="26.9" y="47.9">VBUS</text>
<text x="80" y="44">10u</text>
<text x="103.1" y="44">VIN</text>
<text x="125.2" y="44">SW</text>
<text x="29" y="52.9">D+</text>
<text x="103.1" y="50.4">EN</text>
<text x="123.1" y="50.4">VOUT</text>
<text x="26.3" y="58.7" transform="rotate(-90 26.3 58.7)">Shield</text>
<text x="28.8" y="58.7" transform="rotate(-90 28.8 58.7)">GND</text>
<text x="29" y="55.5">D-</text>
<text x="29.9" y="58">ID</text>
<text x="89.7" y="55.7">SW3</text>
<text x="103.1" y="56.7">GND</text>
<text x="125.5" y="56.7">FB</text>
<text x="138.4" y="54.2">732k</text>
<text x="152.4" y="55.5">C4</text>
<text x="152.4" y="58">2</text>
<text x="154.8" y="58">x</text>
<text x="157" y="58">22u</text>
<text x="75.4" y="63.1">GND</text>
<text x="93.2" y="65.6">GND</text>
<text x="138.4" y="61.8">100k</text>
<text x="23.4" y="70.7">GND</text>
<text x="133.9" y="70.7">GND</text>
<text x="102.1" y="89.8">GND</text>
<text x="115.7" y="87.2">TP4056</text>
<text x="118" y="84.7">U4</text>
<text x="86.2" y="102">D4</text>
<text x="157.2" y="102">C5</text>
<text x="85.7" y="104">LED</text>
<text x="92.9" y="104.2">LED</text>
<text x="93.6" y="102.2">D3</text>
<text x="157.2" y="104.7">10u</text>
<text x="164.9" y="106.5">3.7</text>
<text x="165.1" y="104">BT1</text>
<text x="169.1" y="106.5">V</text>
<text x="30.1" y="113.7" transform="rotate(-90 30.1 113.7)">220</text>
<text x="32.6" y="113.1" transform="rotate(-90 32.6 113.1)">R3</text>
<text x="40.2" y="113.7" transform="rotate(-90 40.2 113.7)">220</text>
<text x="42.8" y="113.1" transform="rotate(-90 42.8 113.1)">R2</text>
<text x="79.8" y="112.9">1k</text>
<text x="87.7" y="112.9">1k</text>
<text x="92.7" y="113.9">10u</text>
<text x="93.8" y="111.4">C1</text>
<text x="106.4" y="110.8">1.2k</text>
<text x="159.3" y="113.9">GND</text>
<text x="30.6" y="124" transform="rotate(-90 30.6 124)">LED</text>
<text x="32.9" y="123.3" transform="rotate(-90 32.9 123.3)">D2</text>
<text x="40" y="123.7" transform="rotate(-90 40 123.7)">LED</text>
<text x="42.8" y="123.3" transform="rotate(-90 42.8 123.3)">D1</text>
<text x="103.4" y="121.5">GND</text>
<text x="137.7" y="121.5">GND</text>
<text x="150.1" y="136.8">PWR_FLAG</text>
<text x="24.6" y="138">GND</text>
<text x="157.1" y="143.1">DS1</text>
<text x="127.9" y="149.5">U2</text>
<text x="157.1" y="145.6">WC1602A</text>
<text x="268.5" y="145.6">GND</text>
<text x="127.9" y="152">PCF8574AP</text>
<text x="147.8" y="150.7">E</text>
<text x="147.8" y="153.3">R/W</text>
<text x="147.8" y="155.8">RS</text>
<text x="155.8" y="151.7" transform="rotate(-90 155.8 151.7)">VDD</text>
<text x="159.4" y="150.7">VO</text>
<text x="173" y="151">RV1</text>
<text x="180.3" y="152">330</text>
<text x="119.9" y="158.3">SCL</text>
<text x="119.9" y="160.9">SDA</text>
<text x="126.6" y="158" transform="rotate(-90 126.6 158)">VDD</text>
<text x="128.9" y="158.3">P0</text>
<text x="128.9" y="160.9">P1</text>
<text x="155.1" y="158.3">LED(+)</text>
<text x="155.1" y="160.9">LED(-)</text>
<text x="172.2" y="160.4">PWR_FLAG</text>
<text x="119.9" y="163.4">~{INT}</text>
<text x="128.9" y="163.4">P2</text>
<text x="128.9" y="166">P3</text>
<text x="147.8" y="163.4">D0</text>
<text x="147.8" y="166">D1</text>
<text x="30.5" y="169.8">200</text>
<text x="36.1" y="168.5">SW1</text>
<text x="73.7" y="169.8">200</text>
<text x="79.2" y="168.5">SW2</text>
<text x="119.9" y="171">A0</text>
<text x="119.9" y="173.6">A1</text>
<text x="128.9" y="168.5">P4</text>
<text x="128.9" y="171">P5</text>
<text x="128.9" y="173.6">P6</text>
<text x="147.8" y="168.5">D2</text>
<text x="147.8" y="171">D3</text>
<text x="147.8" y="173.6">D4</text>
<text x="165.6" y="168.5">GND</text>
<text x="119.9" y="176.1">A2</text>
<text x="126.6" y="178.6" transform="rotate(-90 126.6 178.6)">GND</text>
<text x="128.9" y="176.1">P7</text>
<text x="147.8" y="176.1">D5</text>
<text x="147.8" y="178.7">D6</text>
<text x="43.7" y="183.7">GND</text>
<text x="86.9" y="182.5">GND</text>
<text x="147.8" y="181.2">D7</text>
<text x="155.8" y="182.4" transform="rotate(-90 155.8 182.4)">VSS</text>
<text x="136.4" y="193.9">GND</text>
</g>
<g font-size="1.8" fill="#a90000">
<text x="33.6" y="46.7">1</text>
<text x="86.9" y="46.7">1</text>
<text x="99.6" y="42.9">3</text>
<text x="130.1" y="42.9">5</text>
<text x="33.6" y="51.8">3</text>
<text x="86.9" y="51.8">3</text>
<text x="94.5" y="49.3">2</text>
<text x="99.6" y="49.3">2</text>
<text x="130.1" y="49.3">6</text>
<text x="33.6" y="54.4">2</text>
<text x="33.6" y="56.9">4</text>
<text x="99.6" y="55.6">4</text>
<text x="130.1" y="55.6">1</text>
<text x="25.1" y="61.7" transform="rotate(-90 25.1 61.7)">6</text>
<text x="27.7" y="61.7" transform="rotate(-90 27.7 61.7)">5</text>
<text x="145.3" y="149.6">6</text>
<text x="154.7" y="146.8" transform="rotate(-90 154.7 146.8)">2</text>
<text x="163.1" y="149.6">3</text>
<text x="125.5" y="153.1" transform="rotate(-90 125.5 153.1)">16</text>
<text x="145.3" y="152.1">5</text>
<text x="145.3" y="154.7">4</text>
<text x="116.2" y="157.2">14</text>
<text x="116.2" y="159.8">15</text>
<text x="133.3" y="157.2">4</text>
<text x="133.3" y="159.8">5</text>
<text x="162.5" y="157.2">15</text>
<text x="162.5" y="159.8">16</text>
<text x="116.2" y="162.3">13</text>
<text x="133.3" y="162.3">6</text>
<text x="133.3" y="164.8">7</text>
<text x="133.3" y="167.4">9</text>
<text x="145.3" y="162.3">7</text>
<text x="145.3" y="164.8">8</text>
<text x="145.3" y="167.4">9</text>
<text x="116.8" y="169.9">1</text>
<text x="116.8" y="172.5">2</text>
<text x="132.7" y="169.9">10</text>
<text x="132.7" y="172.5">11</text>
<text x="144.7" y="169.9">10</text>
<text x="144.7" y="172.5">11</text>
<text x="116.8" y="175">3</text>
<text x="132.7" y="175">12</text>
<text x="144.7" y="175">12</text>
<text x="144.7" y="177.5">13</text>
<text x="125.5" y="181.7" transform="rotate(-90 125.5 181.7)">8</text>
<text x="144.7" y="180.1">14</text>
<text x="154.7" y="184.9" transform="rotate(-90 154.7 184.9)">1</text>
</g>
<g font-size="1.4" fill="#a90000">
<text x="265.6" y="35.3">19</text>
<text x="265.6" y="37.8">13</text>
<text x="266.1" y="40.4">1</text>
<text x="265.6" y="42.9">30</text>
<text x="207.2" y="48">60</text>
<text x="207.2" y="53.1">14</text>
<text x="266.1" y="53.1">8</text>
<text x="207.2" y="55.6">15</text>
<text x="207.2" y="58.2">16</text>
<text x="265.6" y="58.2">10</text>
<text x="266.1" y="55.6">9</text>
<text x="207.2" y="60.7">17</text>
<text x="207.2" y="63.2">20</text>
<text x="207.2" y="65.8">21</text>
<text x="265.6" y="60.7">11</text>
<text x="265.6" y="63.2">24</text>
<text x="265.6" y="65.8">25</text>
<text x="207.2" y="68.3">22</text>
<text x="207.2" y="70.9">23</text>
<text x="265.6" y="68.3">37</text>
<text x="265.6" y="70.9">38</text>
<text x="207.2" y="73.4">41</text>
<text x="207.2" y="75.9">42</text>
<text x="265.6" y="73.4">39</text>
<text x="265.6" y="75.9">40</text>
<text x="207.2" y="78.5">43</text>
<text x="207.2" y="81">44</text>
<text x="207.2" y="83.6">45</text>
<text x="265.6" y="78.5">51</text>
<text x="265.6" y="81">52</text>
<text x="265.6" y="83.6">53</text>
<text x="207.2" y="86.1">46</text>
<text x="207.2" y="88.6">49</text>
<text x="266.1" y="86.1">2</text>
<text x="266.1" y="88.6">3</text>
<text x="131.5" y="91.2">4</text>
<text x="207.2" y="91.2">50</text>
<text x="266.1" y="91.2">4</text>
<text x="106.1" y="96.3">1</text>
<text x="106.1" y="98.8">8</text>
<text x="131.5" y="96.3">5</text>
<text x="131.5" y="98.8">6</text>
<text x="131.5" y="101.3">7</text>
<text x="207.2" y="96.3">26</text>
<text x="207.2" y="98.8">27</text>
<text x="207.2" y="101.3">28</text>
<text x="265.6" y="96.3">54</text>
<text x="266.1" y="98.8">5</text>
<text x="266.1" y="101.3">6</text>
<text x="106.1" y="103.9">2</text>
<text x="131.5" y="106.4">9</text>
<text x="207.2" y="103.9">55</text>
<text x="207.2" y="106.4">56</text>
<text x="266.1" y="103.9">7</text>
<text x="131.5" y="111.5">3</text>
<text x="207.2" y="109">57</text>
<text x="207.2" y="111.5">58</text>
<text x="207.2" y="114">59</text>
<text x="207.2" y="116.6">61</text>
<text x="207.2" y="119.1">62</text>
<text x="207.2" y="121.7">29</text>
<text x="207.2" y="124.2">33</text>
<text x="207.2" y="126.7">34</text>
<text x="207.2" y="129.3">35</text>
<text x="207.2" y="131.8">36</text>
<text x="265.6" y="134.4">12</text>
<text x="265.6" y="136.9">18</text>
</g>
<g font-size="1.4" fill="#006464">
<text x="253.1" y="38.8">VDDA/VREF+</text>
<text x="259.4" y="41.4">VBAT</text>
<text x="260" y="36.3">VDD</text>
<text x="257.4" y="43.9">VCAP_1</text>
<text x="138.4" y="51.5">R10</text>
<text x="211.8" y="49">BOOT0</text>
<text x="138.4" y="59.2">R9</text>
<text x="211.8" y="54.1">PA0</text>
<text x="211.8" y="56.6">PA1</text>
<text x="211.8" y="59.2">PA2</text>
<text x="259.9" y="54.1">PC0</text>
<text x="259.9" y="56.6">PC1</text>
<text x="259.9" y="59.2">PC2</text>
<text x="211.8" y="61.7">PA3</text>
<text x="211.8" y="64.2">PA4</text>
<text x="259.9" y="61.7">PC3</text>
<text x="259.9" y="64.2">PC4</text>
<text x="211.8" y="66.8">PA5</text>
<text x="211.8" y="69.3">PA6</text>
<text x="211.8" y="71.9">PA7</text>
<text x="259.9" y="66.8">PC5</text>
<text x="259.9" y="69.3">PC6</text>
<text x="259.9" y="71.9">PC7</text>
<text x="211.8" y="74.4">PA8</text>
<text x="211.8" y="76.9">PA9</text>
<text x="259.9" y="74.4">PC8</text>
<text x="259.9" y="76.9">PC9</text>
<text x="211.8" y="79.5">PA10</text>
<text x="211.8" y="82">PA11</text>
<text x="258.9" y="79.5">PC10</text>
<text x="258.9" y="82">PC11</text>
<text x="211.8" y="84.6">PA12</text>
<text x="211.8" y="87.1">PA13</text>
<text x="211.8" y="89.6">PA14</text>
<text x="258.9" y="84.6">PC12</text>
<text x="258.9" y="87.1">PC13</text>
<text x="258.9" y="89.6">PC14</text>
<text x="125.4" y="92.2">VCC</text>
<text x="211.8" y="92.2">PA15</text>
<text x="258.9" y="92.2">PC15</text>
<text x="110.2" y="97.3">TEMP</text>
<text x="110.2" y="99.8">CE</text>
<text x="123.6" y="99.8">~{STDBY}</text>
<text x="125.6" y="97.3">BAT</text>
<text x="211.8" y="97.3">PB0</text>
<text x="211.8" y="99.8">PB1</text>
<text x="259.8" y="99.8">PH0</text>
<text x="259.9" y="97.3">PD2</text>
<text x="110.2" y="104.9">PROG</text>
<text x="124.2" y="102.3">~{CHRG}</text>
<text x="126.3" y="107.4">EP</text>
<text x="211.8" y="102.3">PB2</text>
<text x="211.8" y="104.9">PB3</text>
<text x="211.8" y="107.4">PB4</text>
<text x="259.1" y="104.9">NRST</text>
<text x="259.8" y="102.3">PH1</text>
<text x="80.1" y="111">R7</text>
<text x="87.7" y="111">R8</text>
<text x="107.1" y="108.7">R6</text>
<text x="125.2" y="112.5">GND</text>
<text x="211.8" y="110">PB5</text>
<text x="211.8" y="112.5">PB6</text>
<text x="211.8" y="115">PB7</text>
<text x="211.8" y="117.6">PB8</text>
<text x="211.8" y="120.1">PB9</text>
<text x="211.8" y="122.7">PB10</text>
<text x="211.8" y="125.2">PB12</text>
<text x="211.8" y="127.7">PB13</text>
<text x="211.8" y="130.3">PB14</text>
<text x="211.8" y="132.8">PB15</text>
<text x="253.2" y="135.4">VSSA/VREF-</text>
<text x="260.1" y="137.9">VSS</text>
<text x="180.3" y="149.3">R1</text>
<text x="30.4" y="167.1">R4</text>
<text x="73.6" y="167.1">R5</text>
</g>
<g font-size=".9" fill="#a90000">
<text x="168.9" y="149.6">2</text>
<text x="171.2" y="148.1" transform="rotate(-90 171.2 148.1)">1</text>
<text x="171.2" y="152.6" transform="rotate(-90 171.2 152.6)">3</text>
</g>
</svg>
